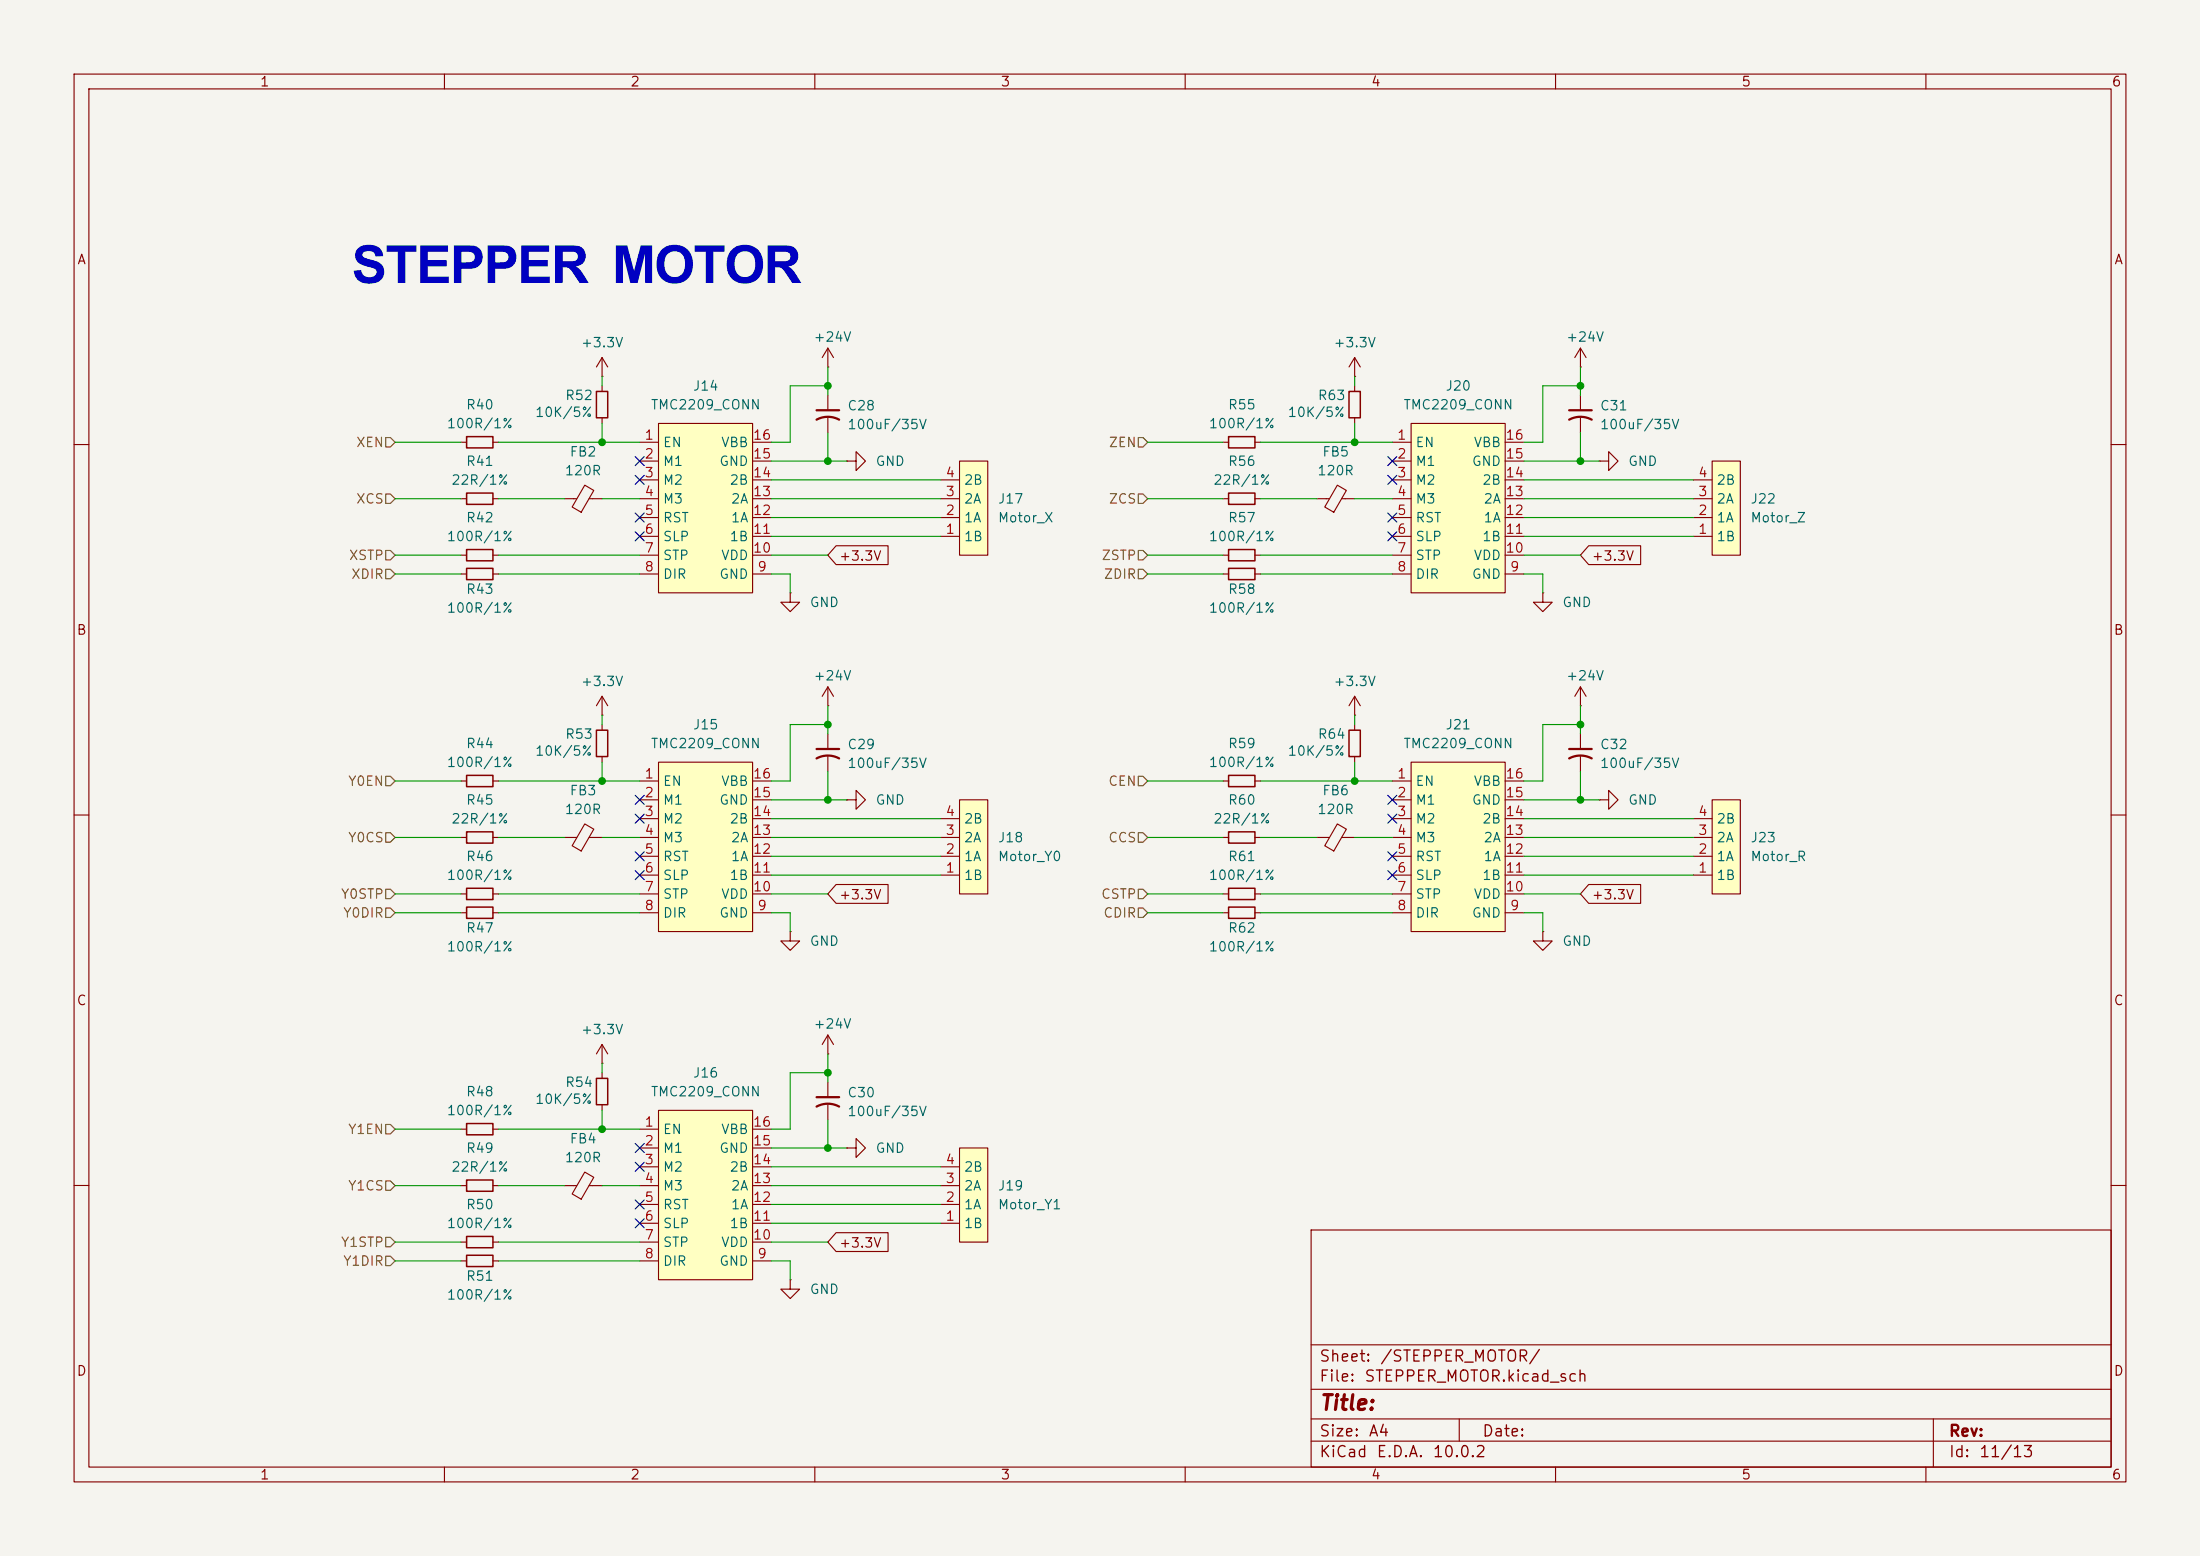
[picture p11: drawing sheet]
<svg xmlns="http://www.w3.org/2000/svg" width="297mm" height="210mm" viewBox="0 0 297 210" stroke-linecap="round" stroke-linejoin="round" font-family="sans-serif">
<path d="M0 0h297v210h-297z" fill="#f5f4ef" stroke="#f5f4ef" stroke-width=".14"/>
<g fill="none" stroke="#840000" stroke-width=".15">
<path d="M10 10h277v190h-277zM12 12h273v186h-273zM60 10v2M110 10v2M160 10v2M210 10v2M260 10v2M182.9 52.1v.7M182.9 56.4v.8M10 60h2M177.8 67.3h1.7M180.5 65.5l1.3 .7-1.7 2.9-1.3-.7z"/>
<path d="M181.1 67.3h1.8M285 60h2M208.3 80v1.3h1.2l-1.2 1.3-1.3-1.3h1.3M208.3 80h.1M213.4 95.3h.1M213.4 92.7l-.8 1.3M213.4 92.7l.7 1.3M213.4 92.7v2.6M10 110h2M285 110h2M111.8 146.1v2M111.8 149.1v2"/>
<path d="M114.3 154.9h1.3v-1.2l1.2 1.2-1.2 1.3v-1.3M114.3 154.9h.1M10 160h2M62.2 167.6h.8M66.5 167.6h.8M177 166h108v32h-108zM285 160h2M60 198v2M110 198v2M160 198v2M177 194.5h108M177 191.5h108"/>
<path d="M177 187.5h108M177 181.5h108M197 191.5v3M210 198v2M260 198v2M261 191.5v6.5"/>
</g>
<path d="M182.1 52.8h1.5v3.6h-1.5zM63 166.9h3.5v1.5h-3.5z" fill="none" stroke="#840000" stroke-width=".2"/>
<path d="M110.2 149.4a3.2 3.2 0 0 1 3.1 0M110.2 148.1h3.1" fill="none" stroke="#840000" stroke-width=".3"/>
<path d="M88.9 57.2h12.7v22.8h-12.7z" fill="#ffffc2"/>
<g fill="none" stroke="#840000" stroke-width=".15">
<path d="M86.4 59.7h2.5M88.9 57.2h12.7v22.8h-12.7zM101.6 59.7h2.5M86.4 62.2h2.5M86.4 64.8h2.5M86.4 67.3h2.5M86.4 69.9h2.5M86.4 72.4h2.5M86.4 74.9h2.5M86.4 77.5h2.5M101.6 62.2h2.5M101.6 64.8h2.5"/>
<path d="M101.6 67.3h2.5M101.6 69.9h2.5M101.6 72.4h2.5M101.6 74.9h2.5M101.6 77.5h2.5M182.9 96.5h.1M182.9 94l-.8 1.3M182.9 94l.7 1.3M182.9 94v2.5"/>
</g>
<path d="M190.5 102.9h12.7v22.8h-12.7z" fill="#ffffc2"/>
<g fill="none" stroke="#840000" stroke-width=".15">
<path d="M62.2 77.5h.8M66.5 77.5h.8M76.2 67.3h1.7M78.9 65.5l1.3 .7-1.7 2.9-1.3-.7zM79.5 67.3h1.8M165.1 74.9h.8M165.1 77.5h.8M169.4 74.9h.8M169.4 77.5h.8M215.9 62.2h1.3v-1.2l1.2 1.2-1.2 1.3v-1.3M215.9 62.2h.1M81.3 96.5h.1"/>
<path d="M81.3 94l-.8 1.3M81.3 94l.7 1.3M81.3 94v2.5M106.7 80v1.3h1.2l-1.2 1.3-1.3-1.3h1.3M106.7 80h.1M213.4 99.1v2M188 105.4h2.5M188 108h2.5M188 110.5h2.5M188 113h2.5M188 115.6h2.5M188 118.1h2.5"/>
<path d="M190.5 102.9h12.7v22.8h-12.7zM203.2 105.4h2.5M203.2 108h2.5M203.2 110.5h2.5M203.2 113h2.5M203.2 115.6h2.5M203.2 118.1h2.5M213.4 102.1v2M215.9 108h1.3v-1.3l1.2 1.3-1.2 1.2v-1.2M215.9 108h.1M111.8 139.7l-.8 1.3M111.8 139.7l.7 1.3"/>
<path d="M111.8 139.7v2.5M165.1 120.7h.8M165.1 123.2h.8M169.4 120.7h.8M169.4 123.2h.8M188 120.7h2.5M188 123.2h2.5M203.2 120.7h2.5M203.2 123.2h2.5M111.8 142.2h.1"/>
</g>
<path d="M63 76.7h3.5v1.5h-3.5zM165.9 74.2h3.5v1.5h-3.5zM165.9 76.7h3.5v1.5h-3.5zM165.9 119.9h3.5v1.5h-3.5zM165.9 122.4h3.5v1.6h-3.5z" fill="none" stroke="#840000" stroke-width=".2"/>
<path d="M211.8 102.4a3.2 3.2 0 0 1 3.1 0M211.8 101.1h3.1" fill="none" stroke="#840000" stroke-width=".3"/>
<path d="M88.9 149.9h12.7v22.8h-12.7z" fill="#ffffc2"/>
<g fill="none" stroke="#840000" stroke-width=".15">
<path d="M213.4 49.5h.1M213.4 47v2.5M213.4 53.3v2.1M213.4 56.4v2M213.4 47l-.8 1.3M213.4 47l.7 1.3M86.4 152.4h2.5M86.4 154.9h2.5M86.4 157.5h2.5M88.9 149.9h12.7v22.8h-12.7zM101.6 152.4h2.5M101.6 154.9h2.5"/>
<path d="M101.6 157.5h2.5M86.4 160h2.5M86.4 162.6h2.5M86.4 165.1h2.5M86.4 167.6h2.5M86.4 170.2h2.5M101.6 160h2.5M101.6 162.6h2.5M101.6 165.1h2.5M101.6 167.6h2.5M101.6 170.2h2.5"/>
</g>
<path d="M211.8 56.6a3.2 3.2 0 0 1 3.1 0M211.8 55.4h3.1" fill="none" stroke="#840000" stroke-width=".3"/>
<path d="M231.1 62.2h3.8v12.7h-3.8z" fill="#ffffc2"/>
<path d="M228.6 72.4h2.5M228.6 69.9h2.5M228.6 67.3h2.5M228.6 64.8h2.5M231.1 62.2h3.8v12.7h-3.8zM111.8 95.3h.1M111.8 92.7l-.8 1.3M111.8 92.7l.7 1.3M111.8 92.7v2.6" fill="none" stroke="#840000" stroke-width=".15"/>
<path d="M231.1 108h3.8v12.7h-3.8z" fill="#ffffc2"/>
<g fill="none" stroke="#840000" stroke-width=".15">
<path d="M165.1 59.7h.8M169.4 59.7h.8M182.9 50.8h.1M182.9 48.3l-.8 1.2M182.9 48.3l.7 1.2M182.9 48.3v2.5M114.3 62.2h1.3v-1.2l1.2 1.2-1.2 1.3v-1.3M114.3 62.2h.1M165.1 67.3h.8M169.4 67.3h.8M182.9 97.8v.8M177.8 113h1.7"/>
<path d="M180.5 111.2l1.3 .7-1.7 3-1.3-.8zM181.1 113h1.8M182.9 102.1v.8M228.6 118.1h2.5M228.6 115.6h2.5M228.6 113h2.5M228.6 110.5h2.5M231.1 108h3.8v12.7h-3.8zM106.7 125.7v1.3h1.2l-1.2 1.3-1.3-1.3h1.3M106.7 125.7h.1M106.7 172.7v1.3h1.2l-1.2 1.3-1.3-1.3h1.3M106.7 172.7h.1"/>
</g>
<path d="M165.9 58.9h3.5v1.6h-3.5zM165.9 66.5h3.5v1.6h-3.5zM182.1 98.6h1.5v3.5h-1.5z" fill="none" stroke="#840000" stroke-width=".2"/>
<path d="M129.5 154.9h3.8v12.7h-3.8z" fill="#ffffc2"/>
<path d="M165.1 113h.8M165.1 105.4h.8M169.4 113h.8M169.4 105.4h.8M127 157.5h2.5M129.5 154.9h3.8v12.7h-3.8zM127 165.1h2.5M127 162.6h2.5M127 160h2.5" fill="none" stroke="#840000" stroke-width=".15"/>
<path d="M165.9 112.3h3.5v1.5h-3.5zM165.9 104.6h3.5v1.6h-3.5z" fill="none" stroke="#840000" stroke-width=".2"/>
<path d="M129.5 62.2h3.8v12.7h-3.8z" fill="#ffffc2"/>
<path d="M127 72.4h2.5M127 69.9h2.5M127 67.3h2.5M127 64.8h2.5M129.5 62.2h3.8v12.7h-3.8z" fill="none" stroke="#840000" stroke-width=".15"/>
<path d="M129.5 108h3.8v12.7h-3.8z" fill="#ffffc2"/>
<path d="M62.2 59.7h.8M66.5 59.7h.8M81.3 52.1v.7M81.3 56.4v.8M111.8 99.1v2M111.8 102.1v2M127 118.1h2.5M127 115.6h2.5M127 113h2.5M127 110.5h2.5M129.5 108h3.8v12.7h-3.8z" fill="none" stroke="#840000" stroke-width=".15"/>
<path d="M63 58.9h3.5v1.6h-3.5zM80.5 52.8h1.5v3.6h-1.5z" fill="none" stroke="#840000" stroke-width=".2"/>
<path d="M110.2 102.4a3.2 3.2 0 0 1 3.1 0M110.2 101.1h3.1" fill="none" stroke="#840000" stroke-width=".3"/>
<path d="M88.9 102.9h12.7v22.8h-12.7z" fill="#ffffc2"/>
<g fill="none" stroke="#840000" stroke-width=".15">
<path d="M81.3 50.8h.1M81.3 48.3l-.8 1.2M81.3 48.3l.7 1.2M81.3 48.3v2.5M111.8 49.5h.1M111.8 47l-.8 1.3M111.8 47l.7 1.3M111.8 47v2.5M111.8 53.3v2.1M111.8 56.4v2M62.2 67.3h.8M62.2 74.9h.8"/>
<path d="M66.5 67.3h.8M66.5 74.9h.8M81.3 97.8v.8M62.2 105.4h.8M62.2 113h.8M66.5 105.4h.8M66.5 113h.8M76.2 113h1.7M78.9 111.2l1.3 .7-1.7 3-1.3-.8zM79.5 113h1.8M81.3 102.1v.8M86.4 105.4h2.5"/>
<path d="M86.4 108h2.5M86.4 110.5h2.5M86.4 113h2.5M86.4 115.6h2.5M86.4 118.1h2.5M88.9 102.9h12.7v22.8h-12.7zM101.6 105.4h2.5M101.6 108h2.5M101.6 110.5h2.5M101.6 113h2.5M101.6 115.6h2.5M101.6 118.1h2.5"/>
<path d="M114.3 108h1.3v-1.3l1.2 1.3-1.2 1.2v-1.2M114.3 108h.1M62.2 120.7h.8M62.2 123.2h.8M66.5 120.7h.8M66.5 123.2h.8M86.4 120.7h2.5M86.4 123.2h2.5M101.6 120.7h2.5M101.6 123.2h2.5M208.3 125.7v1.3h1.2l-1.2 1.3-1.3-1.3h1.3M208.3 125.7h.1"/>
<path d="M62.2 152.4h.8M66.5 152.4h.8M78.9 158.2l1.3 .7-1.7 2.9-1.3-.7zM81.3 143.5h.1M81.3 141v2.5M81.3 144.8v.7M81.3 149.1v.8M81.3 141l-.8 1.2M81.3 141l.7 1.2M62.2 160h.8M66.5 160h.8M76.2 160h1.7"/>
<path d="M79.5 160h1.8"/>
</g>
<path d="M63 66.5h3.5v1.6h-3.5zM63 74.2h3.5v1.5h-3.5zM80.5 98.6h1.5v3.5h-1.5zM63 104.6h3.5v1.6h-3.5zM63 112.3h3.5v1.5h-3.5zM63 119.9h3.5v1.5h-3.5zM63 122.4h3.5v1.6h-3.5zM63 151.6h3.5v1.6h-3.5zM63 159.3h3.5v1.5h-3.5zM80.5 145.5h1.5v3.6h-1.5z" fill="none" stroke="#840000" stroke-width=".2"/>
<path d="M110.2 56.6a3.2 3.2 0 0 1 3.1 0M110.2 55.4h3.1" fill="none" stroke="#840000" stroke-width=".3"/>
<path d="M190.5 57.2h12.7v22.8h-12.7z" fill="#ffffc2"/>
<g fill="none" stroke="#840000" stroke-width=".15">
<path d="M188 59.7h2.5M190.5 57.2h12.7v22.8h-12.7zM203.2 59.7h2.5M112.9 73.7h7v2.5h-7l-1.1-1.3zM188 62.2h2.5M188 64.8h2.5M188 67.3h2.5M188 69.9h2.5M188 72.4h2.5M188 74.9h2.5M188 77.5h2.5M203.2 62.2h2.5"/>
<path d="M203.2 64.8h2.5M203.2 67.3h2.5M203.2 69.9h2.5M203.2 72.4h2.5M203.2 74.9h2.5M203.2 77.5h2.5M214.5 73.7h7v2.5h-7l-1.1-1.3zM112.9 119.4h7v2.5h-7l-1.1-1.2zM214.5 119.4h7v2.5h-7l-1.1-1.2zM62.2 170.2h.8M66.5 170.2h.8M112.9 166.4h7v2.5h-7l-1.1-1.3z"/>
</g>
<path d="M63 169.4h3.5v1.5h-3.5z" fill="none" stroke="#840000" stroke-width=".2"/>
<g fill="none" stroke="#725600" stroke-width=".15">
<path d="M52.1 59.1h.6l.6 .6-.6 .6h-.6zM153.7 59.1h.6l.6 .6-.6 .6h-.6zM52.1 66.7h.6l.6 .6-.6 .6h-.6zM52.1 76.8h.6l.6 .7-.6 .6h-.6zM52.1 74.3h.6l.6 .6-.6 .7h-.6zM153.7 66.7h.6l.6 .6-.6 .6h-.6zM153.7 76.8h.6l.6 .7-.6 .6h-.6zM153.7 74.3h.6l.6 .6-.6 .7h-.6zM52.1 112.4h.6l.6 .6-.6 .7h-.6zM52.1 104.8h.6l.6 .6-.6 .6h-.6zM153.7 112.4h.6l.6 .6-.6 .7h-.6zM153.7 104.8h.6l.6 .6-.6 .6h-.6z"/>
<path d="M52.1 120h.6l.6 .7-.6 .6h-.6zM52.1 122.6h.6l.6 .6-.6 .6h-.6zM153.7 122.6h.6l.6 .6-.6 .6h-.6zM153.7 120h.6l.6 .7-.6 .6h-.6zM52.1 159.4h.6l.6 .6-.6 .7h-.6zM52.1 151.8h.6l.6 .6-.6 .6h-.6zM52.1 169.5h.6l.6 .7-.6 .6h-.6zM52.1 167h.6l.6 .6-.6 .7h-.6z"/>
</g>
<g fill="none" stroke="#009600" stroke-width=".15">
<path d="M53.3 59.7h8.9M67.3 59.7h19.1M81.3 50.8v1.3M81.3 57.2v2.5M111.8 52.1h-5.1v7.6h-2.6M111.8 49.5v3.8M111.8 58.4v3.8M154.9 59.7h10.2M170.2 59.7h17.8M182.9 50.8v1.3M182.9 57.2v2.5M213.4 52.1h-5.1v7.6h-2.6"/>
<path d="M213.4 49.5v3.8M213.4 58.4v3.8M53.3 67.3h8.9M53.3 77.5h8.9M53.3 74.9h8.9M67.3 67.3h8.9M67.3 77.5h19.1M67.3 74.9h19.1M81.3 67.3h5.1M104.1 77.5h2.6v2.5M104.1 67.3h22.9M104.1 74.9h7.7"/>
<path d="M104.1 62.2h10.2M104.1 64.8h22.9M104.1 72.4h22.9M104.1 69.9h22.9M154.9 67.3h10.2M154.9 77.5h10.2M154.9 74.9h10.2M170.2 67.3h7.6M170.2 77.5h17.8M170.2 74.9h17.8M182.9 67.3h5.1M205.7 77.5h2.6v2.5"/>
<path d="M205.7 67.3h22.9M205.7 74.9h7.7M205.7 62.2h10.2M205.7 64.8h22.9M205.7 72.4h22.9M205.7 69.9h22.9M81.3 96.5v1.3M111.8 97.8h-5.1v7.6h-2.6M111.8 95.3v3.8M182.9 96.5v1.3M213.4 97.8h-5.1v7.6h-2.6M213.4 95.3v3.8"/>
<path d="M53.3 113h8.9M53.3 105.4h8.9M67.3 113h8.9M67.3 105.4h19.1M81.3 102.9v2.5M81.3 113h5.1M104.1 118.1h22.9M104.1 110.5h22.9M104.1 113h22.9M104.1 115.6h22.9M104.1 108h10.2M111.8 104.1v3.9"/>
<path d="M154.9 113h10.2M154.9 105.4h10.2M170.2 113h7.6M170.2 105.4h17.8M182.9 113h5.1M182.9 102.9v2.5M205.7 118.1h22.9M205.7 110.5h22.9M205.7 113h22.9M205.7 115.6h22.9M205.7 108h10.2M213.4 104.1v3.9"/>
<path d="M53.3 123.2h8.9M53.3 120.7h8.9M67.3 123.2h19.1M67.3 120.7h19.1M104.1 123.2h2.6v2.5M104.1 120.7h7.7M154.9 123.2h10.2M154.9 120.7h10.2M170.2 123.2h17.8M170.2 120.7h17.8M205.7 123.2h2.6v2.5M205.7 120.7h7.7"/>
<path d="M53.3 152.4h8.9M67.3 152.4h19.1M81.3 143.5v1.3M81.3 149.9v2.5M104.1 157.5h22.9M104.1 154.9h10.2M111.8 144.8h-5.1v7.6h-2.6M111.8 142.2v3.9M111.8 151.1v3.8M53.3 170.2h8.9M53.3 167.6h8.9M53.3 160h8.9"/>
<path d="M67.3 170.2h19.1M67.3 167.6h19.1M67.3 160h8.9M81.3 160h5.1M104.1 170.2h2.6v2.5M104.1 165.1h22.9M104.1 167.6h7.7M104.1 162.6h22.9M104.1 160h22.9"/>
</g>
<g fill="none" stroke="#000084" stroke-width=".15">
<path d="M85.8 69.2l1.2 1.3M85.8 64.2l1.2 1.2M85.8 71.8l1.2 1.2M85.8 61.6l1.2 1.2M87 69.2l-1.2 1.3M87 64.2l-1.2 1.2M87 71.8l-1.2 1.2M87 61.6l-1.2 1.2M187.4 71.8l1.2 1.2M187.4 64.2l1.2 1.2M187.4 69.2l1.2 1.3M187.4 61.6l1.2 1.2"/>
<path d="M188.6 71.8l-1.2 1.2M188.6 64.2l-1.2 1.2M188.6 69.2l-1.2 1.3M188.6 61.6l-1.2 1.2M85.8 115l1.2 1.2M85.8 109.9l1.2 1.2M85.8 107.3l1.2 1.3M85.8 117.5l1.2 1.2M87 115l-1.2 1.2M87 109.9l-1.2 1.2M87 107.3l-1.2 1.3M87 117.5l-1.2 1.2"/>
<path d="M187.4 109.9l1.2 1.2M187.4 107.3l1.2 1.3M187.4 117.5l1.2 1.2M187.4 115l1.2 1.2M188.6 109.9l-1.2 1.2M188.6 107.3l-1.2 1.3M188.6 117.5l-1.2 1.2M188.6 115l-1.2 1.2M85.8 154.3l1.2 1.2M85.8 156.9l1.2 1.2M87 154.3l-1.2 1.2M87 156.9l-1.2 1.2"/>
<path d="M85.8 164.5l1.2 1.2M85.8 162l1.2 1.2M87 164.5l-1.2 1.2M87 162l-1.2 1.2"/>
</g>
<g fill="#009600" stroke="#009600" stroke-width=".14">
<circle cx="182.9" cy="105.4" r=".46"/>
<circle cx="182.9" cy="59.7" r=".46"/>
<circle cx="111.8" cy="52.1" r=".46"/>
<circle cx="81.3" cy="59.7" r=".46"/>
<circle cx="213.4" cy="97.8" r=".46"/>
<circle cx="213.4" cy="108" r=".46"/>
<circle cx="111.8" cy="108" r=".46"/>
<circle cx="111.8" cy="97.8" r=".46"/>
<circle cx="81.3" cy="105.4" r=".46"/>
<circle cx="81.3" cy="152.4" r=".46"/>
<circle cx="213.4" cy="62.2" r=".46"/>
<circle cx="213.4" cy="52.1" r=".46"/>
<circle cx="111.8" cy="154.9" r=".46"/>
<circle cx="111.8" cy="144.8" r=".46"/>
<circle cx="111.8" cy="62.2" r=".46"/>
</g>
<text font-size="7.1" fill="#0000c2" x="47.5" y="38.2">STEPPER MOTOR</text>
<text font-size="2" fill="#840000" x="178" y="190.8">Title:</text>
<g font-size="1.5" fill="#840000">
<text x="178" y="184.2">Sheet:</text>
<text x="186.2" y="184.2">/STEPPER_MOTOR/</text>
<text x="178" y="186.9">File:</text>
<text x="184.1" y="186.9">STEPPER_MOTOR.kicad_sch</text>
<text x="178" y="197.1">KiCad</text>
<text x="178" y="194.3">Size:</text>
<text x="184.7" y="194.3">A4</text>
<text x="185.7" y="197.1">E.D.A.</text>
<text x="193.3" y="197.1">10.0.2</text>
<text x="200" y="194.3">Date:</text>
<text x="263" y="194.3">Rev:</text>
<text x="263" y="197.1">Id:</text>
<text x="267.1" y="197.1">11/13</text>
</g>
<g font-size="1.3" fill="#840000">
<text x="35" y="12">1</text>
<text x="85" y="12">2</text>
<text x="135" y="12">3</text>
<text x="185" y="12">4</text>
<text x="235" y="12">5</text>
<text x="285" y="12">6</text>
<text x="10.3" y="36">A</text>
<text x="285.3" y="36">A</text>
<text x="113.2" y="76">+3.3V</text>
<text x="214.8" y="76">+3.3V</text>
<text x="10.3" y="86">B</text>
<text x="285.3" y="86">B</text>
<text x="113.2" y="121.7">+3.3V</text>
<text x="214.8" y="121.7">+3.3V</text>
<text x="10.3" y="136">C</text>
<text x="285.3" y="136">C</text>
<text x="113.2" y="168.7">+3.3V</text>
<text x="10.3" y="186">D</text>
<text x="285.3" y="186">D</text>
<text x="35" y="200">1</text>
<text x="85" y="200">2</text>
<text x="135" y="200">3</text>
<text x="185" y="200">4</text>
<text x="235" y="200">5</text>
<text x="285" y="200">6</text>
</g>
<g font-size="1.3" fill="#006464">
<text x="78.3" y="47.2">+3.3V</text>
<text x="109.7" y="46.4">+24V</text>
<text x="179.9" y="47.2">+3.3V</text>
<text x="211.3" y="46.4">+24V</text>
<text x="93.5" y="53">J14</text>
<text x="195.1" y="53">J20</text>
<text x="60.2" y="58.1">100R/1%</text>
<text x="62.8" y="55.6">R40</text>
<text x="72.1" y="56.6">10K/5%</text>
<text x="76.2" y="54.3">R52</text>
<text x="87.8" y="55.6">TMC2209_CONN</text>
<text x="114.3" y="55.7">C28</text>
<text x="114.3" y="58.2">100uF/35V</text>
<text x="163.1" y="58.1">100R/1%</text>
<text x="165.7" y="55.6">R55</text>
<text x="173.7" y="56.6">10K/5%</text>
<text x="177.8" y="54.3">R63</text>
<text x="189.4" y="55.6">TMC2209_CONN</text>
<text x="215.9" y="55.7">C31</text>
<text x="215.9" y="58.2">100uF/35V</text>
<text x="60.8" y="65.7">22R/1%</text>
<text x="62.8" y="63.2">R41</text>
<text x="76.2" y="64.5">120R</text>
<text x="76.8" y="61.9">FB2</text>
<text x="89.4" y="60.7">EN</text>
<text x="89.4" y="63.2">M1</text>
<text x="89.4" y="65.7">M2</text>
<text x="97" y="63.2">GND</text>
<text x="97.3" y="60.7">VBB</text>
<text x="98.4" y="65.7">2B</text>
<text x="118.1" y="63.2">GND</text>
<text x="130" y="65.7">2B</text>
<text x="163.7" y="65.7">22R/1%</text>
<text x="165.7" y="63.2">R56</text>
<text x="177.8" y="64.5">120R</text>
<text x="178.4" y="61.9">FB5</text>
<text x="191" y="60.7">EN</text>
<text x="191" y="63.2">M1</text>
<text x="191" y="65.7">M2</text>
<text x="198.6" y="63.2">GND</text>
<text x="198.9" y="60.7">VBB</text>
<text x="200" y="65.7">2B</text>
<text x="219.7" y="63.2">GND</text>
<text x="231.6" y="65.7">2B</text>
<text x="62.8" y="70.8">R42</text>
<text x="89.4" y="68.3">M3</text>
<text x="89.4" y="70.8">RST</text>
<text x="98.6" y="70.8">1A</text>
<text x="98.6" y="68.3">2A</text>
<text x="130" y="70.8">1A</text>
<text x="130" y="68.3">2A</text>
<text x="134.6" y="68.3">J17</text>
<text x="134.6" y="70.8">Motor_X</text>
<text x="165.7" y="70.8">R57</text>
<text x="191" y="68.3">M3</text>
<text x="191" y="70.8">RST</text>
<text x="200.2" y="70.8">1A</text>
<text x="200.2" y="68.3">2A</text>
<text x="231.6" y="70.8">1A</text>
<text x="231.6" y="68.3">2A</text>
<text x="236.2" y="68.3">J22</text>
<text x="236.2" y="70.8">Motor_Z</text>
<text x="60.2" y="73.4">100R/1%</text>
<text x="89.4" y="73.4">SLP</text>
<text x="89.4" y="75.9">STP</text>
<text x="97.3" y="75.9">VDD</text>
<text x="98.4" y="73.4">1B</text>
<text x="130" y="73.4">1B</text>
<text x="163.1" y="73.4">100R/1%</text>
<text x="191" y="73.4">SLP</text>
<text x="191" y="75.9">STP</text>
<text x="198.9" y="75.9">VDD</text>
<text x="200" y="73.4">1B</text>
<text x="231.6" y="73.4">1B</text>
<text x="60.2" y="83">100R/1%</text>
<text x="62.8" y="80.5">R43</text>
<text x="89.4" y="78.4">DIR</text>
<text x="97" y="78.4">GND</text>
<text x="109.2" y="82.3">GND</text>
<text x="163.1" y="83">100R/1%</text>
<text x="165.7" y="80.5">R58</text>
<text x="191" y="78.4">DIR</text>
<text x="198.6" y="78.4">GND</text>
<text x="210.8" y="82.3">GND</text>
<text x="78.3" y="92.9">+3.3V</text>
<text x="109.7" y="92.2">+24V</text>
<text x="179.9" y="92.9">+3.3V</text>
<text x="211.3" y="92.2">+24V</text>
<text x="62.8" y="101.3">R44</text>
<text x="76.2" y="100">R53</text>
<text x="87.8" y="101.3">TMC2209_CONN</text>
<text x="93.5" y="98.8">J15</text>
<text x="114.3" y="101.4">C29</text>
<text x="165.7" y="101.3">R59</text>
<text x="177.8" y="100">R64</text>
<text x="189.4" y="101.3">TMC2209_CONN</text>
<text x="195.1" y="98.8">J21</text>
<text x="215.9" y="101.4">C32</text>
<text x="60.2" y="103.8">100R/1%</text>
<text x="72.1" y="102.3">10K/5%</text>
<text x="76.8" y="107.7">FB3</text>
<text x="89.4" y="106.4">EN</text>
<text x="97.3" y="106.4">VBB</text>
<text x="114.3" y="104">100uF/35V</text>
<text x="163.1" y="103.8">100R/1%</text>
<text x="173.7" y="102.3">10K/5%</text>
<text x="178.4" y="107.7">FB6</text>
<text x="191" y="106.4">EN</text>
<text x="198.9" y="106.4">VBB</text>
<text x="215.9" y="104">100uF/35V</text>
<text x="60.8" y="111.5">22R/1%</text>
<text x="62.8" y="108.9">R45</text>
<text x="76.2" y="110.2">120R</text>
<text x="89.4" y="108.9">M1</text>
<text x="89.4" y="111.5">M2</text>
<text x="97" y="108.9">GND</text>
<text x="98.4" y="111.5">2B</text>
<text x="118.1" y="108.9">GND</text>
<text x="130" y="111.5">2B</text>
<text x="163.7" y="111.5">22R/1%</text>
<text x="165.7" y="108.9">R60</text>
<text x="177.8" y="110.2">120R</text>
<text x="191" y="108.9">M1</text>
<text x="191" y="111.5">M2</text>
<text x="198.6" y="108.9">GND</text>
<text x="200" y="111.5">2B</text>
<text x="219.7" y="108.9">GND</text>
<text x="231.6" y="111.5">2B</text>
<text x="60.2" y="119.1">100R/1%</text>
<text x="62.8" y="116.5">R46</text>
<text x="89.4" y="114">M3</text>
<text x="89.4" y="116.5">RST</text>
<text x="89.4" y="119.1">SLP</text>
<text x="98.4" y="119.1">1B</text>
<text x="98.6" y="116.5">1A</text>
<text x="98.6" y="114">2A</text>
<text x="130" y="119.1">1B</text>
<text x="130" y="116.5">1A</text>
<text x="130" y="114">2A</text>
<text x="134.6" y="114">J18</text>
<text x="134.6" y="116.5">Motor_Y0</text>
<text x="163.1" y="119.1">100R/1%</text>
<text x="165.7" y="116.5">R61</text>
<text x="191" y="114">M3</text>
<text x="191" y="116.5">RST</text>
<text x="191" y="119.1">SLP</text>
<text x="200" y="119.1">1B</text>
<text x="200.2" y="116.5">1A</text>
<text x="200.2" y="114">2A</text>
<text x="231.6" y="119.1">1B</text>
<text x="231.6" y="116.5">1A</text>
<text x="231.6" y="114">2A</text>
<text x="236.2" y="116.5">Motor_R</text>
<text x="236.2" y="114">J23</text>
<text x="89.4" y="121.6">STP</text>
<text x="89.4" y="124.2">DIR</text>
<text x="97" y="124.2">GND</text>
<text x="97.3" y="121.6">VDD</text>
<text x="191" y="121.6">STP</text>
<text x="191" y="124.2">DIR</text>
<text x="198.6" y="124.2">GND</text>
<text x="198.9" y="121.6">VDD</text>
<text x="60.2" y="128.7">100R/1%</text>
<text x="62.8" y="126.2">R47</text>
<text x="109.2" y="128">GND</text>
<text x="163.1" y="128.7">100R/1%</text>
<text x="165.7" y="126.2">R62</text>
<text x="210.8" y="128">GND</text>
<text x="78.3" y="139.9">+3.3V</text>
<text x="109.7" y="139.1">+24V</text>
<text x="62.8" y="148.3">R48</text>
<text x="72.1" y="149.3">10K/5%</text>
<text x="76.2" y="147">R54</text>
<text x="87.8" y="148.3">TMC2209_CONN</text>
<text x="93.5" y="145.8">J16</text>
<text x="114.3" y="148.4">C30</text>
<text x="60.2" y="150.8">100R/1%</text>
<text x="62.8" y="155.9">R49</text>
<text x="76.8" y="154.6">FB4</text>
<text x="89.4" y="153.4">EN</text>
<text x="89.4" y="155.9">M1</text>
<text x="97" y="155.9">GND</text>
<text x="97.3" y="153.4">VBB</text>
<text x="114.3" y="151">100uF/35V</text>
<text x="118.1" y="155.9">GND</text>
<text x="60.8" y="158.5">22R/1%</text>
<text x="76.2" y="157.2">120R</text>
<text x="89.4" y="158.5">M2</text>
<text x="89.4" y="161">M3</text>
<text x="98.4" y="158.5">2B</text>
<text x="98.6" y="161">2A</text>
<text x="130" y="161">2A</text>
<text x="130" y="158.5">2B</text>
<text x="134.6" y="161">J19</text>
<text x="60.2" y="166.1">100R/1%</text>
<text x="62.8" y="163.5">R50</text>
<text x="89.4" y="163.5">RST</text>
<text x="89.4" y="166.1">SLP</text>
<text x="98.4" y="166.1">1B</text>
<text x="98.6" y="163.5">1A</text>
<text x="130" y="166.1">1B</text>
<text x="130" y="163.5">1A</text>
<text x="134.6" y="163.5">Motor_Y1</text>
<text x="62.8" y="173.2">R51</text>
<text x="89.4" y="168.6">STP</text>
<text x="89.4" y="171.2">DIR</text>
<text x="97" y="171.2">GND</text>
<text x="97.3" y="168.6">VDD</text>
<text x="60.2" y="175.7">100R/1%</text>
<text x="109.2" y="175">GND</text>
</g>
<g font-size="1.3" fill="#a90000">
<text x="86.9" y="59.7">1</text>
<text x="101.6" y="59.7">16</text>
<text x="188.5" y="59.7">1</text>
<text x="203.2" y="59.7">16</text>
<text x="86.9" y="62.2">2</text>
<text x="86.9" y="64.7">3</text>
<text x="101.6" y="64.7">14</text>
<text x="101.6" y="62.2">15</text>
<text x="127.6" y="64.7">4</text>
<text x="188.5" y="62.2">2</text>
<text x="188.5" y="64.7">3</text>
<text x="203.2" y="64.7">14</text>
<text x="203.2" y="62.2">15</text>
<text x="229.2" y="64.7">4</text>
<text x="86.9" y="67.3">4</text>
<text x="86.9" y="69.8">5</text>
<text x="101.6" y="69.8">12</text>
<text x="101.6" y="67.3">13</text>
<text x="127.6" y="69.8">2</text>
<text x="127.6" y="67.3">3</text>
<text x="188.5" y="67.3">4</text>
<text x="188.5" y="69.8">5</text>
<text x="203.2" y="69.8">12</text>
<text x="203.2" y="67.3">13</text>
<text x="229.2" y="69.8">2</text>
<text x="229.2" y="67.3">3</text>
<text x="86.9" y="72.4">6</text>
<text x="86.9" y="74.9">7</text>
<text x="86.9" y="77.4">8</text>
<text x="101.6" y="74.9">10</text>
<text x="101.6" y="72.4">11</text>
<text x="102.2" y="77.4">9</text>
<text x="127.6" y="72.4">1</text>
<text x="188.5" y="72.4">6</text>
<text x="188.5" y="74.9">7</text>
<text x="188.5" y="77.4">8</text>
<text x="203.2" y="74.9">10</text>
<text x="203.2" y="72.4">11</text>
<text x="203.8" y="77.4">9</text>
<text x="229.2" y="72.4">1</text>
<text x="86.9" y="105.4">1</text>
<text x="86.9" y="107.9">2</text>
<text x="101.6" y="107.9">15</text>
<text x="101.6" y="105.4">16</text>
<text x="188.5" y="105.4">1</text>
<text x="188.5" y="107.9">2</text>
<text x="203.2" y="107.9">15</text>
<text x="203.2" y="105.4">16</text>
<text x="86.9" y="110.5">3</text>
<text x="86.9" y="113">4</text>
<text x="101.6" y="113">13</text>
<text x="101.6" y="110.5">14</text>
<text x="127.6" y="113">3</text>
<text x="127.6" y="110.5">4</text>
<text x="188.5" y="110.5">3</text>
<text x="188.5" y="113">4</text>
<text x="203.2" y="113">13</text>
<text x="203.2" y="110.5">14</text>
<text x="229.2" y="113">3</text>
<text x="229.2" y="110.5">4</text>
<text x="86.9" y="115.5">5</text>
<text x="86.9" y="118.1">6</text>
<text x="101.6" y="118.1">11</text>
<text x="101.6" y="115.5">12</text>
<text x="127.6" y="118.1">1</text>
<text x="127.6" y="115.5">2</text>
<text x="188.5" y="115.5">5</text>
<text x="188.5" y="118.1">6</text>
<text x="203.2" y="118.1">11</text>
<text x="203.2" y="115.5">12</text>
<text x="229.2" y="118.1">1</text>
<text x="229.2" y="115.5">2</text>
<text x="86.9" y="120.6">7</text>
<text x="86.9" y="123.2">8</text>
<text x="101.6" y="120.6">10</text>
<text x="102.2" y="123.2">9</text>
<text x="188.5" y="120.6">7</text>
<text x="188.5" y="123.2">8</text>
<text x="203.2" y="120.6">10</text>
<text x="203.8" y="123.2">9</text>
<text x="86.9" y="152.4">1</text>
<text x="86.9" y="154.9">2</text>
<text x="101.6" y="154.9">15</text>
<text x="101.6" y="152.4">16</text>
<text x="86.9" y="157.5">3</text>
<text x="86.9" y="160">4</text>
<text x="101.6" y="160">13</text>
<text x="101.6" y="157.5">14</text>
<text x="127.6" y="160">3</text>
<text x="127.6" y="157.5">4</text>
<text x="86.9" y="162.5">5</text>
<text x="86.9" y="165.1">6</text>
<text x="86.9" y="167.6">7</text>
<text x="101.6" y="167.6">10</text>
<text x="101.6" y="165.1">11</text>
<text x="101.6" y="162.5">12</text>
<text x="127.6" y="165.1">1</text>
<text x="127.6" y="162.5">2</text>
<text x="86.9" y="170.2">8</text>
<text x="102.2" y="170.2">9</text>
</g>
<g font-size="1.3" fill="#725600">
<text x="48" y="60.7">XEN</text>
<text x="149.6" y="60.7">ZEN</text>
<text x="48" y="68.3">XCS</text>
<text x="149.6" y="68.3">ZCS</text>
<text x="47" y="75.9">XSTP</text>
<text x="148.6" y="75.9">ZSTP</text>
<text x="47.3" y="78.4">XDIR</text>
<text x="148.9" y="78.4">ZDIR</text>
<text x="46.9" y="106.4">Y0EN</text>
<text x="149.5" y="106.4">CEN</text>
<text x="46.9" y="114">Y0CS</text>
<text x="149.5" y="114">CCS</text>
<text x="45.9" y="121.6">Y0STP</text>
<text x="46.2" y="124.2">Y0DIR</text>
<text x="148.6" y="121.6">CSTP</text>
<text x="148.9" y="124.2">CDIR</text>
<text x="46.9" y="153.4">Y1EN</text>
<text x="46.9" y="161">Y1CS</text>
<text x="45.9" y="168.6">Y1STP</text>
<text x="46.2" y="171.2">Y1DIR</text>
</g>
</svg>
